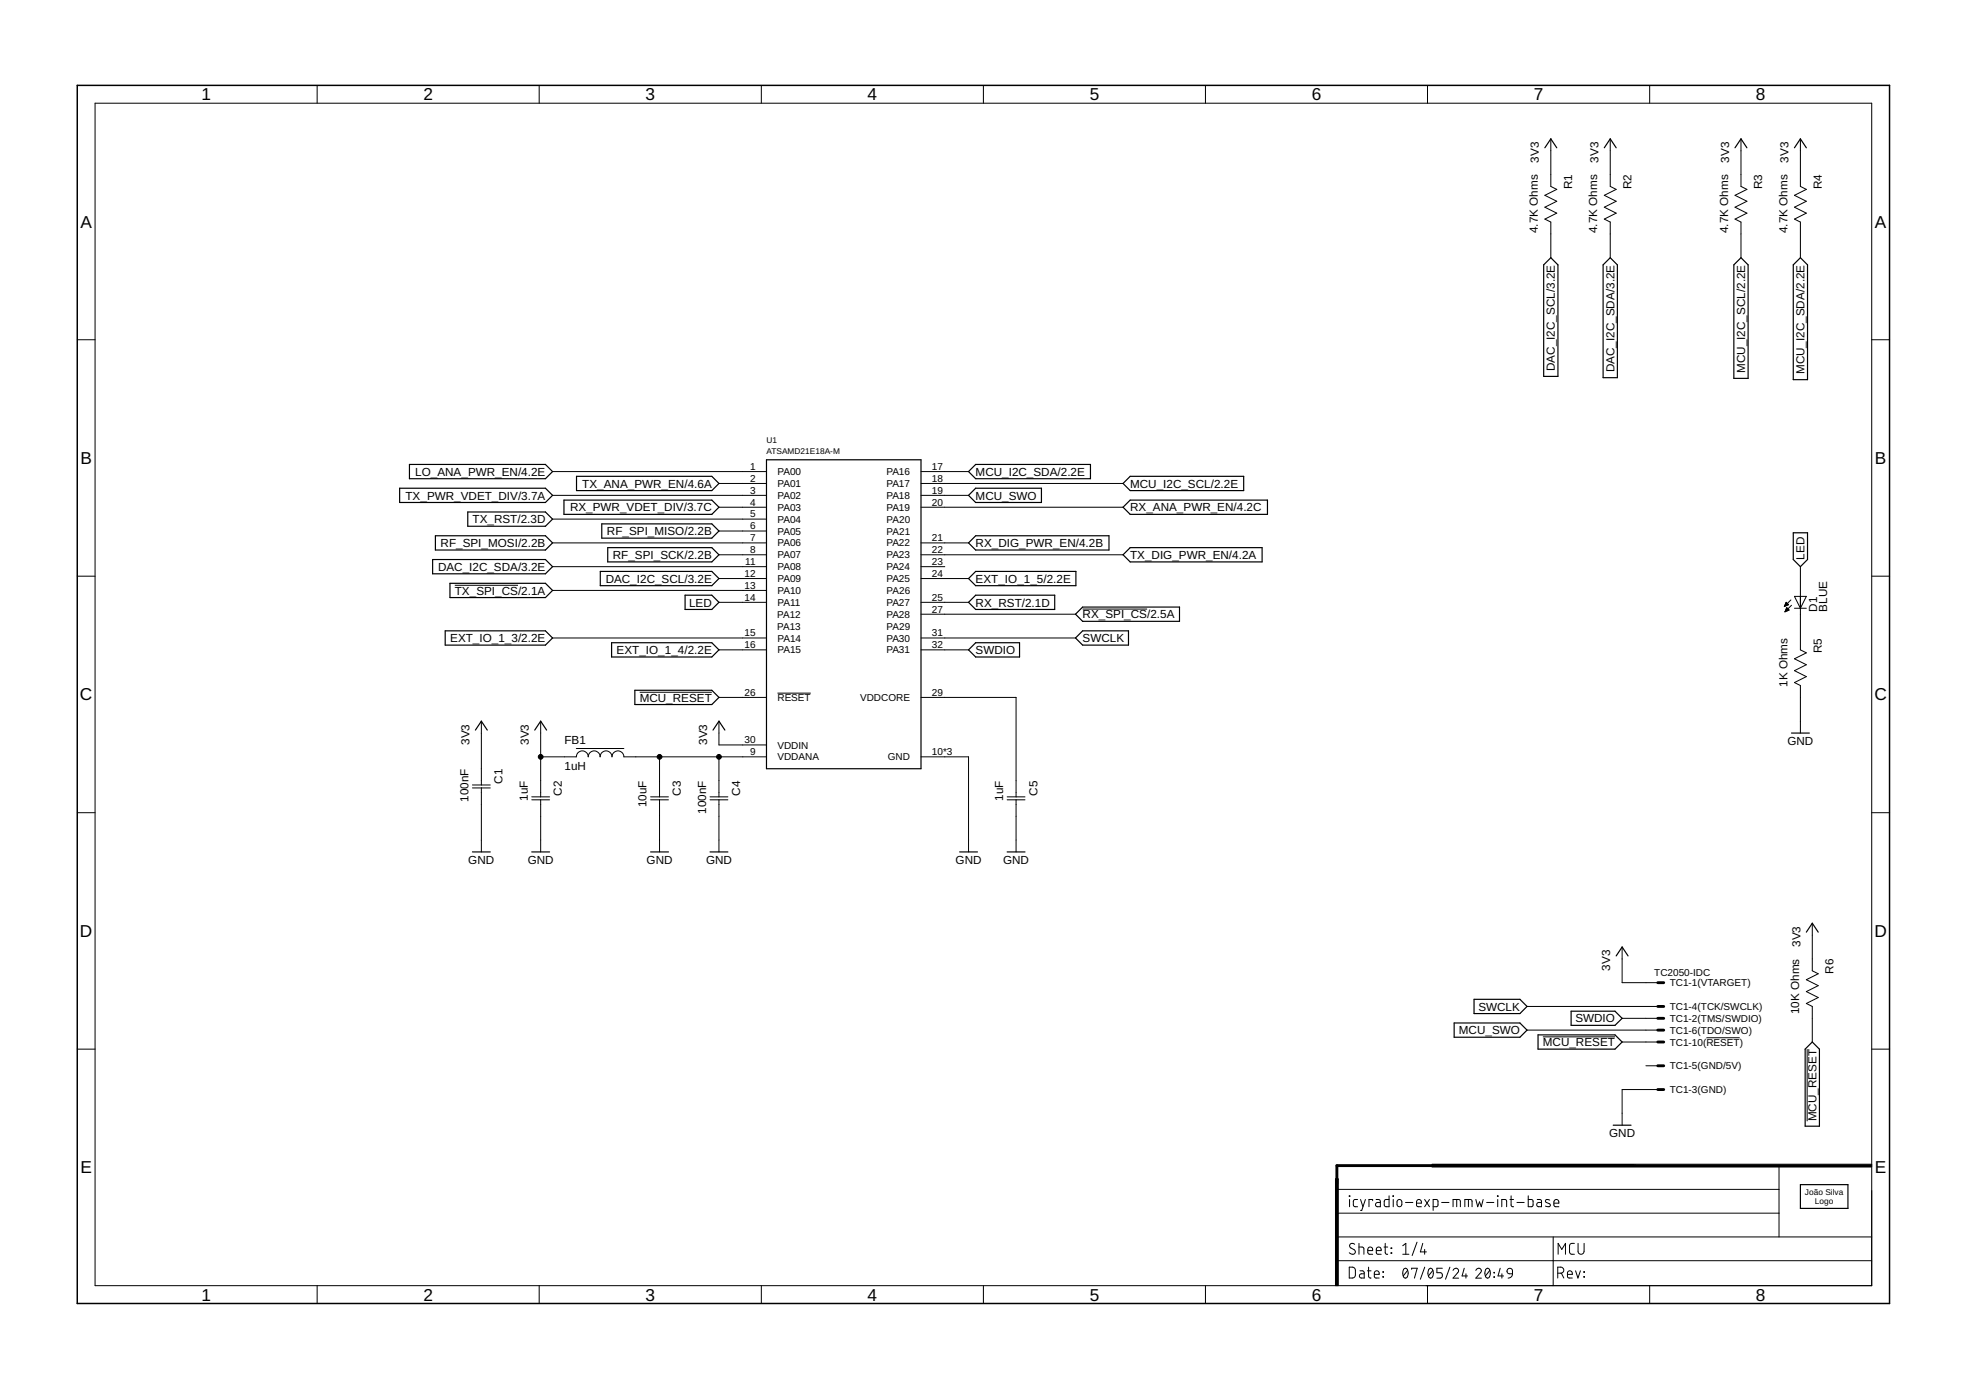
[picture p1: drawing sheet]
<svg xmlns="http://www.w3.org/2000/svg" width="420mm" height="297mm" viewBox="0 0 420 297" stroke-linecap="round" stroke-linejoin="round" font-family="sans-serif">
<g fill="none" stroke="#000" stroke-width=".21">
<path d="M67.8 18.2v3.9M115.2 18.2v3.9M162.7 18.2v3.9M210.2 18.2v3.9M257.6 18.2v3.9M305.1 18.2v3.9M352.6 18.2v3.9M20.3 22.1h379.7v252.6h-379.7zM331.4 29.7v10.1l1.3 .7-2.5 1.2 2.5 1.3-2.5 1.3 2.5 1.3-2.5 1.2 1.2 .7v7.6M344.1 29.7v10.1l1.3 .7-2.5 1.2 2.5 1.3-2.5 1.3 2.5 1.3-2.5 1.2 1.2 .7v7.6M372.1 29.7v10.1l1.2 .7-2.5 1.2 2.5 1.3-2.5 1.3 2.5 1.3-2.5 1.2 1.3 .7v7.6M384.8 29.7v10.1l1.2 .7-2.5 1.2 2.5 1.3-2.5 1.3 2.5 1.3-2.5 1.2 1.3 .7v7.6"/>
<path d="M16.5 72.6h3.8M400 72.6h3.8M118.1 100.8h45.7M118.1 105.9h45.7M118.1 110.9h45.7M118.1 116h45.7M153.6 103.3h10.2M153.6 108.4h10.2M153.6 113.5h10.2M153.6 118.6h10.2M196.8 100.8h10.2M196.8 103.3h43.2"/>
<path d="M196.8 105.9h10.2M196.8 108.4h43.2M196.8 116h10.2M196.8 118.6h43.2M16.5 123.1h3.8M97.2 125.1h13.5M118.1 121.1h45.7M118.1 126.2h45.7M118.1 136.3h45.7M153.6 123.6h10.2M153.6 128.7h10.2M153.6 138.9h10.2"/>
<path d="M196.8 121.1h5.1M196.8 123.6h10.2M196.8 128.7h10.2M196.8 136.3h33M196.8 138.9h10.2M196.8 131.3h33M231.4 130.2h13.8M381.4 129.6h.1M381.4 129.5h.3M381.4 129.3h.6M381.5 129.2h.7M381.5 130.7h.2"/>
<path d="M381.6 129.1h.5M381.6 130.6h.4M381.6 129h.4M381.6 130.4h.6M381.7 128.9h.1M381.7 130.3h.6M381.7 130.2h.5M381.7 128.7h.1M381.8 130.1h.2M381.8 129.9h.1M381.8 129.9l.6 .5-.9 .3zM382.2 129.2l-.5-.5-.4 .9"/>
<path d="M382.2 129.2l-.9 .4M382.7 128.2l-1.4 1.4M382.9 129.3l-1.4 1.4M383.5 127.4h2.5l-1.2 2.6zM383.5 130h2.5M384.8 121.1v17.8l1.2 .6-2.5 1.3 2.5 1.2-2.5 1.3 2.5 1.3-2.5 1.3 1.3 .6v10.2M400 123.1h3.8M102.9 154.1v13.6M115.5 154.1v16.2M123.2 160h10.1M136.7 147.9h15.4M153.6 149h10.2"/>
<path d="M153.6 154.1v5.1h10.2M166.2 148.1h7.1M196.8 149h20.3v21.3M16.5 173.7h3.8M101 167.7h3.8M101 168.4h3.8M102.9 168.4v13.7M113.6 170.3h3.9M113.6 170.9h3.9M115.5 161.7h7.7a1.27 1.27 0 0 1 1.2-1.2 1.27 1.27 0 0 1 1.3 1.2 1.27 1.27 0 0 1 1.3-1.2 1.27 1.27 0 0 1 1.2 1.2 1.27 1.27 0 0 1 1.3-1.2 1.27 1.27 0 0 1 1.3 1.2 1.27 1.27 0 0 1 1.3-1.2 1.27 1.27 0 0 1 1.2 1.2h30.5M115.5 170.9v11.2M139 170.3h3.9"/>
<path d="M139 170.9h3.9M140.9 161.7v8.6M140.9 170.9v11.2M151.7 170.3h3.9M151.7 170.9h3.9M153.6 161.7v8.6M153.6 170.9v11.2M196.8 161.7h10.2v20.4M215.2 170.3h3.9M215.2 170.9h3.9M217.1 170.9v11.2M400 173.7h3.8"/>
<path d="M387.3 197.3v10.2l1.3 .6-2.6 1.3 2.6 1.2-2.6 1.3 2.6 1.3-2.6 1.2 1.3 .7v7.6M326.3 215.1h28M346.7 202.4v7.6h7.6M346.7 217.6h7.6M16.5 224.2h3.8M326.3 220.1h28M329.7 221.6h15.4M346.7 222.7h7.6M351.7 227.8h2.6M354.3 232.8h-7.6v7.7M364.7 221.8h7.1M386.2 224.2v15.4"/>
<path d="M400 224.2h3.8M285.7 254.2h94.5M285.7 259.2h94.5M288.4 255.5l.1 .2zM288.4 256.3v1.6M290.1 256.3h-.6l-.3 .4 .1 1.1 .8 .1M290.8 256.3l.5 1.6M291.8 256.3l-.8 2.4h-.2M293.3 256.6v-.3h-.7v1.6M294.1 256.3h.6l.3 .4v1.2h-.6a.46 .46 0 0 1-.4-.5 .46 .46 0 0 1 .4-.4h.6M296.9 255.5v2.4h-.8l-.3-.4 .1-.9 .2-.3h.8M297.7 255.5l.1 .2z"/>
<path d="M297.8 256.3v1.6M298.8 256.4l.4-.1a.92 .92 0 0 1 .1 1.5l-.3 .1a.92 .92 0 0 1-.2-1.5zM300.4 257h1.5M302.7 257.1h1.1a.55 .55 0 0 0-.4-.8 .55 .55 0 0 0-.7 .5l.1 1 1 .1M304.5 256.3l1 1.6M305.5 256.3l-1 1.6M306.3 257.9h.8l.2-.3v-1l-.2-.3h-.8v2.4M308.1 257h1.6M310.5 257.9v-1.6l1.5 .1 .1 1.5M311.3 256.3v1.6M313.1 257.9v-1.6l1.4 .1 .1 1.5M313.8 256.3v1.6"/>
<path d="M315.4 256.3l.4 1.6 .4-1.1 .4 1.1 .4-1.6M317.7 257h1.6M320 255.5l.1 .2zM320.1 256.3v1.6M321 257.9v-1.6l.9 .1 .1 1.5M322.7 256.3h.8M322.9 255.5l.1 2.1 .5 .3M324.2 257h1.5M326.6 255.5v2.4h.8l.2-.3v-1l-.2-.3h-.8M328.5 256.3h.7l.2 .3v1.3h-.6a.46 .46 0 0 1-.4-.5 .46 .46 0 0 1 .4-.4h.6M331.2 256.5l-.7-.2-.2 .3v.3l1 .4v.4a.82 .82 0 0 1-1 0M332.1 257.1h1a.56 .56 0 0 0-.3-.8 .56 .56 0 0 0-.7 .5l.1 1 .9 .1"/>
<path d="M380.2 249.1v15.2M67.8 274.7v3.9M115.2 274.7v3.9M162.7 274.7v3.9M210.2 274.7v3.9M257.6 274.7v3.9M285.7 269.4h114.3M285.7 264.3h114.3M288.4 270.8h.8l.4 .4v1.5l-.4 .4h-.8zM289.5 265.9a.58 .58 0 0 0-.9-.1 .58 .58 0 0 0 .1 .9l.7 .4a.58 .58 0 0 1 .1 .8 .58 .58 0 0 1-.9 0l-.2-.2M290.4 266.5l1 .1 .1 1.4M290.4 265.7v2.3"/>
<path d="M290.6 271.6h.7l.2 .3v1.2h-.5a.46 .46 0 0 1-.5-.4 .46 .46 0 0 1 .5-.5h.5M292.2 271.6h.8M292.3 267.3h1a.54 .54 0 0 0-.3-.8 .54 .54 0 0 0-.7 .5l.1 .9 .9 .1M292.5 270.8v1.9l.1 .3 .4 .1M293.7 272.3h1a.54 .54 0 0 0-.3-.7 .54 .54 0 0 0-.7 .5l.1 .9 .9 .1M294.1 267.3h1.1a.54 .54 0 0 0-.4-.8 .54 .54 0 0 0-.7 .5l.1 .9 1 .1M295.6 272.8l.1 .1zM295.6 271.8l.1 .1zM295.8 266.5h.8M296 265.7l.1 2.1 .5 .2M297.3 266.7l.1 .1zM297.3 267.7l.1 .1z"/>
<path d="M299.8 268h1.3M299.8 266.2l.6-.5v2.3M300 271.2l.2-.1a.86 .86 0 0 1 .7 1.2v.3a.51 .51 0 0 1-.5 .5 .51 .51 0 0 1-.6-.5v-.8zM300.8 271.5l-.9 1.2M301.7 271.3v-.3h1.2l-.6 2.1M302.8 265.5l-1 2.8M304.1 265.7l-.5 1.8h1.2M304.5 267v1M304.5 270.8l-.9 2.6M305.1 274.7v3.9M305.4 271.2l.2-.1a.86 .86 0 0 1 .7 1.2v.3a.51 .51 0 0 1-.5 .5 .51 .51 0 0 1-.6-.5v-.8zM306.2 271.5l-.9 1.2"/>
<path d="M308.3 271h-1.2v1h.7a.59 .59 0 0 1 .5 .6 .59 .59 0 0 1-.5 .5h-.7M309.9 270.8l-1 2.6M310.5 271.5a.58 .58 0 0 1 .9-.5 .58 .58 0 0 1 .1 1l-1 1.1h1.2M312.9 271l-.4 1.7h1.1M313.3 272.2v.9M315.4 271.5a.58 .58 0 0 1 .8-.5 .58 .58 0 0 1 .2 1l-1 1.1h1.2M317.6 271.2l.2-.1a.88 .88 0 0 1 .7 1.2l-.1 .3a.51 .51 0 0 1-.5 .5 .51 .51 0 0 1-.5-.5v-.8zM318.4 271.5l-.9 1.2M319.3 271.9l.1 .1zM319.3 272.8l.1 .2zM320.6 271l-.5 1.7h1.2M321 272.2v.9"/>
<path d="M322.2 271.2l.4-.2 .5 .2 .1 1-1-.1-.1-.4zM323.2 272.2l-.2 .7-.7 .2M331.9 264.3v10.4M332.9 272.1h.6a.65 .65 0 0 0 .7-.7 .65 .65 0 0 0-.7-.6h-.6v2.3M333 268v-2.3l.8 1.3 .8-1.3v2.3M333.7 272.1l.5 1M335 272.3h1a.54 .54 0 0 0-.3-.7 .54 .54 0 0 0-.7 .5l.1 .9 .9 .1M336.5 265.7h-.8l-.3 .5v1.5l.4 .3h.7M336.7 271.6l.5 1.5 .6-1.5M337.2 265.7v1.7a.65 .65 0 0 0 .7 .6 .65 .65 0 0 0 .6-.6v-1.7M338.5 271.8l.1 .1zM338.5 272.8l.1 .1z"/>
<path d="M352.6 274.7v3.9"/>
</g>
<g fill="none" stroke="#000" stroke-width=".25">
<path d="M330.2 31.6l1.2-1.9 1.3 1.9M342.9 31.6l1.2-1.9 1.3 1.9M370.8 31.6l1.3-1.9 1.2 1.9M383.5 31.6l1.3-1.9 1.2 1.9M331.4 55.1l1.6 1.5v23.8h-3.1v-23.8zM344.1 55.1l1.6 1.5v24.1h-3.1v-24.1zM372.1 55.1l1.5 1.5v24.3h-3.1v-24.3zM384.8 55.1l1.5 1.5v24.5h-3.1v-24.5zM87.5 99.3h29.1l1.5 1.5-1.5 1.5h-29.1zM163.8 98.3h33v66h-33zM85.4 104.3h31.2l1.5 1.6-1.5 1.5h-31.2zM92.5 119.6h24.1l1.5 1.5-1.5 1.5h-24.1z"/>
<path d="M93 114.5h23.6l1.5 1.5-1.5 1.5h-23.6zM100 109.4h16.6l1.5 1.5-1.5 1.6h-16.6zM120.5 106.9h31.6l1.5 1.5-1.5 1.5h-31.6zM123.2 101.8h28.9l1.5 1.5-1.5 1.5h-28.9zM128.6 112h23.5l1.5 1.5-1.5 1.5h-23.5zM129.9 117h22.2l1.5 1.6-1.5 1.5h-22.2zM207 105.9l1.5-1.6h14.1v3.1h-14.1zM207 100.8l1.5-1.5h24.5v3h-24.5zM207 116l1.5-1.5h28.5v3h-28.5zM240 103.3l1.5-1.5h24.3v3h-24.3zM240 118.6l1.5-1.6h28.2v3.1h-28.2zM240 108.4l1.5-1.5h29.4v3h-29.4z"/>
<path d="M383.2 113.9h3.1v5.7l-1.5 1.5-1.6-1.5zM95.1 134.8h21.5l1.5 1.5-1.5 1.6h-21.5zM96.2 124.7h20.4l1.5 1.5-1.5 1.5h-20.4zM128.3 122.1h23.8l1.5 1.5-1.5 1.6h-23.8zM130.7 137.4h21.4l1.5 1.5-1.5 1.5h-21.4zM146.4 127.2h5.7l1.5 1.5-1.5 1.5h-5.7zM207 123.6l1.5-1.5h21.4v3.1h-21.4zM208.5 137.4h9.4v3h-9.4l-1.5-1.5zM208.5 127.2h16.9v3h-16.9l-1.5-1.5zM231.4 134.8h9.8v3.1h-9.8l-1.6-1.6zM231.4 129.7h20.7v3.1h-20.7l-1.6-1.5zM101.6 156l1.3-1.9 1.2 1.9"/>
<path d="M114.3 156l1.2-1.9 1.3 1.9M135.7 147.5h16.4l1.5 1.5-1.5 1.6h-16.4zM152.4 156l1.2-1.9 1.3 1.9M382.9 156.7h3.8M101 182.1h3.8M113.6 182.1h3.9M139 182.1h3.9M151.7 182.1h3.9M205.1 182.1h3.8M215.2 182.1h3.9M386 199.2l1.3-1.9 1.3 1.9M310.8 218.6h14l1.5 1.5-1.5 1.6h-14z"/>
<path d="M315 213.6h9.8l1.5 1.5-1.5 1.5h-9.8zM335.8 216.1h9.3l1.6 1.5-1.6 1.5h-9.3zM345.4 204.3l1.3-1.9 1.2 1.9M328.7 221.1h16.4l1.6 1.6-1.6 1.5h-16.4zM387.3 222.7l1.5 1.5v16.5h-3v-16.5zM344.8 240.5h3.8M384.8 253.2h10.1v5h-10.1z"/>
</g>
<path d="M16.5 18.2h387.3v260.4h-387.3z" fill="none" stroke="#000" stroke-width=".32"/>
<path d="M285.4 251.9h.6v22.8h-.6zM306 248.8h94v.6h-94z" fill="#000" stroke="#000" stroke-width=".21"/>
<path d="M354.3 210h1.3M354.3 217.6h1.3M354.3 215.1h1.3M354.3 232.8h1.3M354.3 227.8h1.3M354.3 220.1h1.3M354.3 222.7h1.3M349.2 249.1h-63.5v3.8" fill="none" stroke="#000" stroke-width=".61"/>
<g fill="#000" stroke="#000" stroke-width=".21">
<circle cx="115.5" cy="161.7" r=".51"/>
<circle cx="140.9" cy="161.7" r=".51"/>
<circle cx="153.6" cy="161.7" r=".51"/>
</g>
<g font-size="3.7">
<text x="43" y="21.4">1</text>
<text x="90.5" y="21.4">2</text>
<text x="138" y="21.4">3</text>
<text x="185.4" y="21.4">4</text>
<text x="232.9" y="21.4">5</text>
<text x="280.3" y="21.4">6</text>
<text x="327.8" y="21.4">7</text>
<text x="375.3" y="21.4">8</text>
<text x="17.2" y="48.6">A</text>
<text x="400.7" y="48.6">A</text>
<text x="17.2" y="99.2">B</text>
<text x="400.7" y="99.2">B</text>
<text x="17.1" y="149.7">C</text>
<text x="400.6" y="149.7">C</text>
<text x="17.1" y="200.2">D</text>
<text x="400.6" y="200.2">D</text>
<text x="17.2" y="250.8">E</text>
<text x="400.7" y="250.8">E</text>
<text x="43" y="277.9">1</text>
<text x="90.5" y="277.9">2</text>
<text x="138" y="277.9">3</text>
<text x="185.4" y="277.9">4</text>
<text x="232.9" y="277.9">5</text>
<text x="280.3" y="277.9">6</text>
<text x="327.8" y="277.9">7</text>
<text x="375.3" y="277.9">8</text>
</g>
<g font-size="2.5">
<text x="328.9" y="34.8" transform="rotate(-90 328.9 34.8)">3V3</text>
<text x="341.6" y="34.8" transform="rotate(-90 341.6 34.8)">3V3</text>
<text x="369.5" y="34.8" transform="rotate(-90 369.5 34.8)">3V3</text>
<text x="382.2" y="34.8" transform="rotate(-90 382.2 34.8)">3V3</text>
<text x="336" y="40.5" transform="rotate(-90 336 40.5)">R1</text>
<text x="348.7" y="40.5" transform="rotate(-90 348.7 40.5)">R2</text>
<text x="376.6" y="40.5" transform="rotate(-90 376.6 40.5)">R3</text>
<text x="389.3" y="40.5" transform="rotate(-90 389.3 40.5)">R4</text>
<text x="328.7" y="49.8" transform="rotate(-90 328.7 49.8)">4.7K Ohms</text>
<text x="341.4" y="49.8" transform="rotate(-90 341.4 49.8)">4.7K Ohms</text>
<text x="369.3" y="49.8" transform="rotate(-90 369.3 49.8)">4.7K Ohms</text>
<text x="382" y="49.8" transform="rotate(-90 382 49.8)">4.7K Ohms</text>
<text x="332.3" y="79.3" transform="rotate(-90 332.3 79.3)">DAC_I2C_SCL/3.2E</text>
<text x="345" y="79.6" transform="rotate(-90 345 79.6)">DAC_I2C_SDA/3.2E</text>
<text x="373" y="79.7" transform="rotate(-90 373 79.7)">MCU_I2C_SCL/2.2E</text>
<text x="385.7" y="80" transform="rotate(-90 385.7 80)">MCU_I2C_SDA/2.2E</text>
<text x="88.7" y="101.7">LO_ANA_PWR_EN/4.2E</text>
<text x="208.5" y="101.7">MCU_I2C_SDA/2.2E</text>
<text x="86.7" y="106.8">TX_PWR_VDET_DIV/3.7A</text>
<text x="124.4" y="104.2">TX_ANA_PWR_EN/4.6A</text>
<text x="208.5" y="106.8">MCU_SWO</text>
<text x="241.5" y="104.2">MCU_I2C_SCL/2.2E</text>
<text x="101" y="111.8">TX_RST/2.3D</text>
<text x="121.8" y="109.3">RX_PWR_VDET_DIV/3.7C</text>
<text x="241.5" y="109.3">RX_ANA_PWR_EN/4.2C</text>
<text x="94.2" y="116.9">RF_SPI_MOSI/2.2B</text>
<text x="129.7" y="114.4">RF_SPI_MISO/2.2B</text>
<text x="131" y="119.5">RF_SPI_SCK/2.2B</text>
<text x="208.5" y="116.9">RX_DIG_PWR_EN/4.2B</text>
<text x="241.5" y="119.5">TX_DIG_PWR_EN/4.2A</text>
<text x="385.7" y="119.6" transform="rotate(-90 385.7 119.6)">LED</text>
<text x="93.6" y="122">DAC_I2C_SDA/3.2E</text>
<text x="129.4" y="124.5">DAC_I2C_SCL/3.2E</text>
<text x="208.5" y="124.5">EXT_IO_1_5/2.2E</text>
<text x="97.2" y="127.1">TX_SPI_CS/2.1A</text>
<text x="147.3" y="129.6">LED</text>
<text x="208.5" y="129.6">RX_RST/2.1D</text>
<text x="388.3" y="130.8" transform="rotate(-90 388.3 130.8)">D1</text>
<text x="390.5" y="130.8" transform="rotate(-90 390.5 130.8)">BLUE</text>
<text x="96.2" y="137.2">EXT_IO_1_3/2.2E</text>
<text x="231.4" y="137.2">SWCLK</text>
<text x="231.4" y="132.1">RX_SPI_CS/2.5A</text>
<text x="131.8" y="139.8">EXT_IO_1_4/2.2E</text>
<text x="208.5" y="139.8">SWDIO</text>
<text x="389.3" y="139.5" transform="rotate(-90 389.3 139.5)">R5</text>
<text x="136.7" y="149.9">MCU_RESET</text>
<text x="382" y="146.8" transform="rotate(-90 382 146.8)">1K Ohms</text>
<text x="100.3" y="159.2" transform="rotate(-90 100.3 159.2)">3V3</text>
<text x="113" y="159.2" transform="rotate(-90 113 159.2)">3V3</text>
<text x="120.6" y="159">FB1</text>
<text x="151.1" y="159.2" transform="rotate(-90 151.1 159.2)">3V3</text>
<text x="382" y="159.2">GND</text>
<text x="107.4" y="167.5" transform="rotate(-90 107.4 167.5)">C1</text>
<text x="120.6" y="164.5">1uH</text>
<text x="100.1" y="171.4" transform="rotate(-90 100.1 171.4)">100nF</text>
<text x="112.8" y="171.1" transform="rotate(-90 112.8 171.1)">1uF</text>
<text x="120.1" y="170" transform="rotate(-90 120.1 170)">C2</text>
<text x="138.2" y="172.5" transform="rotate(-90 138.2 172.5)">10uF</text>
<text x="145.5" y="170" transform="rotate(-90 145.5 170)">C3</text>
<text x="150.9" y="173.9" transform="rotate(-90 150.9 173.9)">100nF</text>
<text x="158.2" y="170" transform="rotate(-90 158.2 170)">C4</text>
<text x="214.4" y="171.1" transform="rotate(-90 214.4 171.1)">1uF</text>
<text x="221.7" y="170" transform="rotate(-90 221.7 170)">C5</text>
<text x="100.1" y="184.6">GND</text>
<text x="112.8" y="184.6">GND</text>
<text x="138.2" y="184.6">GND</text>
<text x="150.9" y="184.6">GND</text>
<text x="204.2" y="184.6">GND</text>
<text x="214.4" y="184.6">GND</text>
<text x="384.8" y="202.4" transform="rotate(-90 384.8 202.4)">3V3</text>
<text x="344.1" y="207.4" transform="rotate(-90 344.1 207.4)">3V3</text>
<text x="391.9" y="208.1" transform="rotate(-90 391.9 208.1)">R6</text>
<text x="315.9" y="216">SWCLK</text>
<text x="311.8" y="221">MCU_SWO</text>
<text x="336.7" y="218.5">SWDIO</text>
<text x="384.5" y="216.7" transform="rotate(-90 384.5 216.7)">10K Ohms</text>
<text x="329.7" y="223.6">MCU_RESET</text>
<text x="388.2" y="239.6" transform="rotate(-90 388.2 239.6)">MCU_RESET</text>
<text x="343.9" y="243">GND</text>
</g>
<g font-size="2.1">
<text x="160.3" y="100.4">1</text>
<text x="166.1" y="101.5">PA00</text>
<text x="189.4" y="101.5">PA16</text>
<text x="199.2" y="100.4">17</text>
<text x="160.3" y="103">2</text>
<text x="160.3" y="105.5">3</text>
<text x="166.1" y="104.1">PA01</text>
<text x="166.1" y="106.6">PA02</text>
<text x="189.4" y="104.1">PA17</text>
<text x="189.4" y="106.6">PA18</text>
<text x="199.2" y="103">18</text>
<text x="199.2" y="105.5">19</text>
<text x="160.3" y="108">4</text>
<text x="160.3" y="110.6">5</text>
<text x="160.3" y="113.1">6</text>
<text x="166.1" y="109.2">PA03</text>
<text x="166.1" y="111.7">PA04</text>
<text x="189.4" y="109.2">PA19</text>
<text x="189.5" y="111.7">PA20</text>
<text x="199.2" y="108">20</text>
<text x="160.3" y="115.7">7</text>
<text x="160.3" y="118.2">8</text>
<text x="166.1" y="114.2">PA05</text>
<text x="166.1" y="116.8">PA06</text>
<text x="166.1" y="119.3">PA07</text>
<text x="189.4" y="116.8">PA22</text>
<text x="189.4" y="119.3">PA23</text>
<text x="189.5" y="114.2">PA21</text>
<text x="199.2" y="115.7">21</text>
<text x="199.2" y="118.2">22</text>
<text x="159.1" y="123.3">12</text>
<text x="159.1" y="125.8">13</text>
<text x="159.3" y="120.7">11</text>
<text x="166.1" y="121.9">PA08</text>
<text x="166.1" y="124.4">PA09</text>
<text x="189.4" y="121.9">PA24</text>
<text x="189.4" y="124.4">PA25</text>
<text x="199.2" y="120.7">23</text>
<text x="199.2" y="123.3">24</text>
<text x="159.1" y="128.4">14</text>
<text x="166.1" y="126.9">PA10</text>
<text x="166.1" y="129.5">PA11</text>
<text x="189.4" y="129.5">PA27</text>
<text x="189.5" y="126.9">PA26</text>
<text x="199.2" y="128.4">25</text>
<text x="199.2" y="130.9">27</text>
<text x="159.1" y="136">15</text>
<text x="166.1" y="134.6">PA13</text>
<text x="166.1" y="132">PA12</text>
<text x="166.1" y="137.1">PA14</text>
<text x="189.4" y="137.1">PA30</text>
<text x="189.4" y="132">PA28</text>
<text x="189.5" y="134.6">PA29</text>
<text x="199.2" y="136">31</text>
<text x="159.1" y="138.5">16</text>
<text x="166.1" y="139.6">PA15</text>
<text x="189.4" y="139.6">PA31</text>
<text x="199.2" y="138.5">32</text>
<text x="159.1" y="148.7">26</text>
<text x="166.1" y="149.8">RESET</text>
<text x="183.8" y="149.8">VDDCORE</text>
<text x="199.2" y="148.7">29</text>
<text x="159.1" y="158.8">30</text>
<text x="160.3" y="161.4">9</text>
<text x="166.1" y="160">VDDIN</text>
<text x="199.2" y="161.4">10*3</text>
<text x="166.1" y="162.5">VDDANA</text>
<text x="189.7" y="162.5">GND</text>
<text x="353.5" y="208.6">TC2050-IDC</text>
<text x="356.8" y="210.7">TC1-1(VTARGET)</text>
<text x="356.8" y="215.8">TC1-4(TCK/SWCLK)</text>
<text x="356.8" y="218.4">TC1-2(TMS/SWDIO)</text>
<text x="356.8" y="220.9">TC1-6(TDO/SWO)</text>
<text x="356.8" y="223.4">TC1-10(RESET)</text>
<text x="356.8" y="233.6">TC1-3(GND)</text>
<text x="356.8" y="228.5">TC1-5(GND/5V)</text>
</g>
<g font-size="1.8">
<text x="163.8" y="94.7">U1</text>
<text x="163.8" y="97">ATSAMD21E18A-M</text>
<text x="385.7" y="255.4">João Silva</text>
<text x="387.9" y="257.3">Logo</text>
</g>
</svg>
